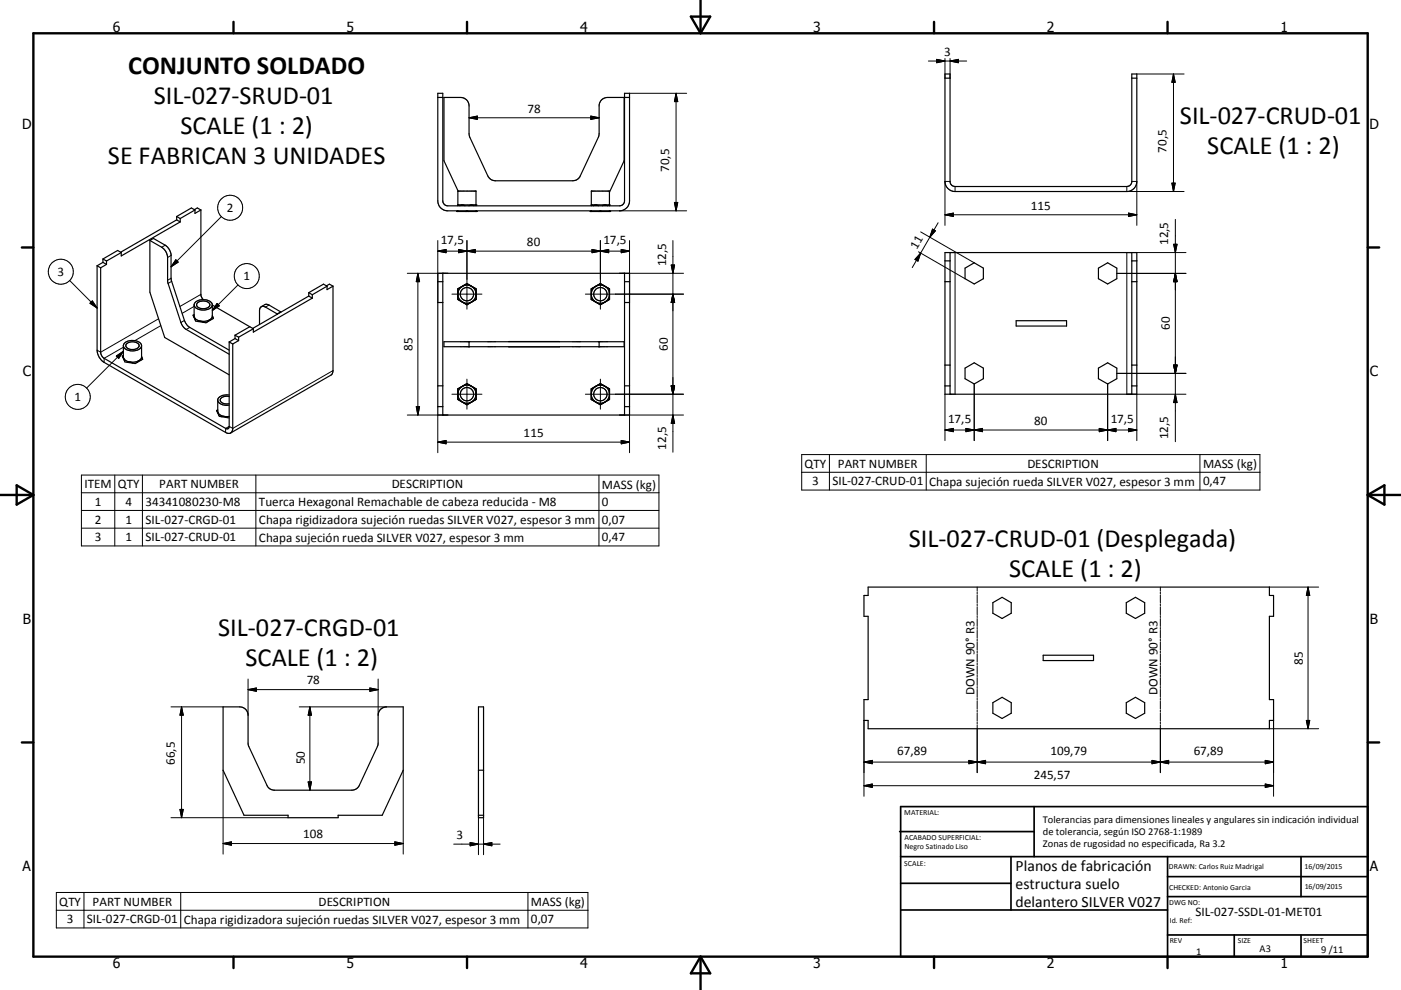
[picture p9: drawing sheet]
<svg xmlns="http://www.w3.org/2000/svg" width="420mm" height="297mm" viewBox="0 0 420 297" stroke-linecap="round" stroke-linejoin="round" font-family="sans-serif">
<g fill="none" stroke="#000" stroke-width=".36">
<path d="M131.3 29.2h1.5M131.3 28h1.5v32.3a1.53 1.53 0 0 0 1.4 1.5h51.5a1.53 1.53 0 0 0 1.5-1.5v-32.3h1.5v32.3a2.99 2.99 0 0 1-3 3h-51.5a2.99 2.99 0 0 1-2.9-3zM187.2 29.2h1.5M283.3 23.4h1.5M283.3 22.2h1.5v32.2a1.52 1.52 0 0 0 1.5 1.6h51.5a1.51 1.51 0 0 0 1.5-1.6v-32.2h1.5v32.2a3 3 0 0 1-3 3.1h-51.5a3 3 0 0 1-3-3.1zM339.3 23.4h1.5M137.4 57.3l-4.3-9.1v-19h5a2.51 2.51 0 0 1 2.5 2.6l.1 9 5.6 12a2.52 2.52 0 0 0 2.3 1.4h23.1a2.46 2.46 0 0 0 2.3-1.4l5.5-12 .1-9a2.5 2.5 0 0 1 2.5-2.6h5v19l-4.4 9.5M29.1 79.7l1.1 .6M29.1 79.7v25.4a4.6 4.6 0 0 0 2.1 3.6l36.4 21 .9 .3 .6-.1M30.9 78.7l1 .6M30.9 78.7l-1.8 1M30.9 77.7l1 .6"/>
<path d="M30.9 77.7v1M31.9 79.3l-1.7 1M31.9 78.3v1M36.3 75.8l-1-.7-4.4 2.6M36.3 75.8l-4.4 2.5M44.9 72.1v15.6l4.5 13.6 19.3 11.2M44.9 72.1l3.6 2.1a3.9 3.9 0 0 1 1.7 3v7.2l4.5 13.3 .9 1 13.1 7.6M44.9 72.1l1.1-.6 4 2.4a4.2 4.2 0 0 1 1.3 2.4l.1 7.8 4.4 13 .8 1 12.1 7M53 66l1 .6M53 66l-16.8 9.7M53 64.9l1 .7M53 64.9v1.1"/>
<path d="M54 66.6l-17.7 10.2v-1M54 65.6v1M58.3 62.9l.9-.5 1 .6M58.5 63v1l1.7-1M58.5 63l-1.1-.6-4.4 2.5M58.5 63l-4.5 2.6M60.2 63v25.6l.7 1.3M137.1 63.4l-.2 .1h6.1l-.1-.1M137.1 63.4h.1M137.2 63.4h.1M137.3 61.8v-4.5h5.4v4.5M137.3 61.5h5.4"/>
<path d="M137.3 63.3l-.2 .1M137.3 63.3l-.1 .1M137.3 63.4h2.3M137.3 63.4v.1M138.4 61.5l-.5 .3M138.8 61.5l.6 .3M139.6 63.4v.1M139.9 63.4h.2M139.9 63.4h-.3M140 63.3l-.1 .1M140 63.3l.1 .1M140.1 63.4h.3"/>
<path d="M140.4 63.4h2.3M140.4 63.4v.1M141.2 61.5l-.6 .3M141.5 61.5l.6 .3M142.7 63.4v.1M142.8 63.4h.1M142.8 63.4h-.1M142.8 63.4l-.1-.1 .2 .1M177.1 63.4l-.1 .1h6l-.1-.1M177.1 63.4h.1M177.2 63.4h.1M177.3 61.8v-4.5h5.4v4.5"/>
<path d="M177.3 63.3l-.2 .1M177.3 61.5h5.4M177.3 63.3l-.1 .1M177.3 63.4v.1M177.3 63.4h2.3M178.5 61.5l-.6 .3M178.8 61.5l.6 .3M179.6 63.4v.1M179.9 63.4h.2M179.9 63.4h-.3M179.9 63.3v.1M180 63.3l.1 .1"/>
<path d="M180.1 63.4h.3M180.4 63.4v.1M180.4 63.4h2.3M181.2 61.5l-.6 .3M181.6 61.5l.5 .3M182.7 63.4v.1M182.7 63.3l.1 .1M182.7 63.3l.2 .1M182.8 63.4h.1M182.8 63.4h-.1M283.3 75.8h57.5v42.5h-57.5zM283.3 78.3h1.5"/>
<path d="M284.8 75.8v42.5M339.3 75.8v42.5M339.3 78.3h1.5M30.2 80.3v25.6l.4 1.1 .6 .5 36.4 21a.65 .65 0 0 0 .8 .1 .65 .65 0 0 0 .3-.7v-25.3M58 94.9l.3 .4M58.2 94.4l-.3 .2 .8 1.7 3.1 .5 2.2-1.3-.2-.5M58.2 91.5l.1 3.8M58.2 94.5l-.2 .3M58.3 95.3l.6 .6 .9 .4M58.3 95.3l.3 .8M58.6 90.6a3.6 3.6 0 0 1 5 .6 1.94 1.94 0 0 1-2.4 1.8 2.4 2.4 0 0 1-3-1.7zM59.3 90.8a2.56 2.56 0 0 1 3.6 .6 2.17 2.17 0 0 1-3.4 .9 .85 .85 0 0 1-.6-.7 .85 .85 0 0 1 .4-.8z"/>
<path d="M59.8 96.3l.4 .1M59.8 96.3l-.5 .2M60.2 96.4l.9 .3M62.9 96l-.7 .6M62.9 96l-1.5 .4h-1.2M63.5 95.8l-.6 .2M63.7 91.5l11.2 6.5M63.7 91.5l-.1 3.6-.7 .9M63.7 94.7l.1 .4M63.8 95.1l.1 .5M74.9 98l1.1 .6M74.9 98l-4.4 2.6"/>
<path d="M76 98.6l-4.5 2.6M78.3 92l1.3-.7h.6l4 2.3M83.1 94.2l-3.5-2.1a1.1 1.1 0 0 0-1.3-.1 1.1 1.1 0 0 0-.5 1.2v4.1M83.1 94.2v.1M84.2 93.6l-1.1 .6M84.2 93.6v.1M92.6 88.8l1 .6M92.6 87.8v1M92.6 87.8l1 .6M92.6 88.8l-16.8 9.7M93.6 88.4v1M93.6 89.4l-17.6 10.2v-1"/>
<path d="M97.9 85.8l.9-.6 1 .7M98 85.9v1l1.8-1M98 85.9l-1-.7-4.4 2.6M98 85.9l-4.4 2.5M99.8 85.9v25.3l-.2 1-30.5 17.7M131.3 82h57.4v42.5h-57.4zM131.3 84.5h1.5M131.3 90.8h1.5M132.8 82v42.5M137.3 88.5l.6 1.4 .9 .8M137.3 89.8l1.5 .9M138.8 90.7l.1 .1a1.18 1.18 0 0 0 1.7 .3l.6-.4"/>
<path d="M138.8 85.8l-1.5 .9M138.8 85.8l.3-.2a1.03 1.03 0 0 1 1.8 0l.3 .2M138.8 85.8l-.9 .8-.6 1.4M138.8 85.8l1.2-.3 1.2 .3M138.8 90.7l1.2 .3 1.2-.3M141.2 85.8l1.2 1.1 .3 1.1M141.2 85.8l1.5 .9M142.7 86.7h.1M142.7 89.8l-1.5 .9M142.7 88.5l-.3 1.1-1.2 1.1M142.7 89.8h.1M142.7 86.7l-2.7-1.6-2.8 1.6v3.1l2.8 1.6 2.7-1.6"/>
<path d="M142.7 86.7v3.1M177.3 86.7l2.7-1.6 2.7 1.6v3.1l-2.7 1.6-2.7-1.6zM177.3 89.8l1.6 1a1.18 1.18 0 0 0 1.7 .3l.6-.4M177.3 88.5l.3 1.1 .9 .9M178.5 86l-.9 .9-.3 1.1M178.8 85.8l1.2-.3 1.2 .3M178.8 90.7l1.2 .3 1.2-.3M181.2 85.8l.9 .8 .6 1.4M181.2 85.8l-.3-.2a1.03 1.03 0 0 0-1.8 0l-1.8 1.1M181.2 85.8l1.5 .9M182.7 88.5l-.6 1.4-.9 .8M182.7 89.8l-1.5 .9"/>
<path d="M187.2 82v42.5M187.2 84.5h1.5M187.2 90.8h1.5M283.3 84.5h1.5M289.3 80.4l2.8-1.6 2.7 1.6v3.2l-2.7 1.6-2.8-1.6zM304.7 96.2h15.1v1.6h-15.1zM329.3 80.4l2.8-1.6 2.7 1.6v3.2l-2.7 1.6-2.8-1.6zM339.3 84.5h1.5M36.8 107.2l.2 .1a2.39 2.39 0 0 0 2 1.3M37 106.6l-.3 .2 .8 1.8 3 .5 2.3-1.3-.3-.5M37 106.8l-.2 .3M37 103.7v3.4l.3 1.2"/>
<path d="M37.2 103.1a3.6 3.6 0 0 1 5.2 .3 1.71 1.71 0 0 1-2 1.8 2.83 2.83 0 0 1-3.4-1.4zM37.9 103.2a2.53 2.53 0 0 1 3.8 .4 2.13 2.13 0 0 1-3.1 1.1 .91 .91 0 0 1-.7-1.5zM39 108.6l.9 .4M39 108.6l-.9 .1M41.6 108.2l-.6 .6M41.6 108.2l-1 .4h-1.6M42.3 108.1l-.7 .1M42.4 103.7v3.6l-.8 .9M42.4 106.9l.3 .9M58.7 106.6h.1M58.7 106.6v.1M68.7 102.6l1.1 .6"/>
<path d="M68.7 118.5a2.88 2.88 0 0 0-3.4 1.4l.1 3.9M68.7 119a1.99 1.99 0 0 0-2.7 1.1 2.13 2.13 0 0 0 2.7 1M69.8 103.2v25.3l-.2 .9-.5 .5M70.5 101.6l-1.8 1M70.5 101.6l1 .6M70.5 100.6v1M70.5 100.6l1 .6M71.5 102.2l-1.7 1M71.5 101.2v1M131.3 115.8h1.5M133.1 102.5h54v1.5h-54zM137.2 116.7v3.1l2.8 1.6"/>
<path d="M137.3 118.5l.6 1.4 .9 .8M137.3 119.8l1.5 .9M137.5 116.6l-.2 .1M138.6 115.9l-.9 .6M138.8 115.8l-.9 .8-.6 1.5M138.8 115.8l1.2-.3 1.2 .3M140 115.1l-2.8 1.6M140 115.1l2.7 1.6M140 115.1l-1.2 .7M140 115.1l1.2 .7M140.6 102.5v1.5M141.2 115.8l1.2 1.1 .3 1.2"/>
<path d="M141.2 115.8l1.5 .9M142.7 116.7h.1M142.7 119.8l-1.5 .9M142.7 118.5l-.3 1.1-1.2 1.1M142.7 119.8h.1M142.7 116.7v3.1M142.7 119.8l-2.7 1.6M152.6 102.5h15.1M152.6 104h15.1M177.3 116.7v3.1l2.7 1.6M177.3 118.5a2.71 2.71 0 0 0 3.9 2.2M177.3 119.8l2.7 1.6"/>
<path d="M177.5 116.6l-.2 .1M177.8 116.4l-.1 .1M179.6 102.5v1.5M180 115.1l-2.7 1.6M180 115.1l2.7 1.6M180 115.1l-2 1.2M180 115.1l1.2 .7M181.2 115.8l.9 .8 .6 1.5M181.2 115.8a2.71 2.71 0 0 0-3.9 2.3M181.2 115.8l1.5 .9M182.7 118.5l-.6 1.4-.9 .8M182.7 119.8l-1.5 .9"/>
<path d="M182.7 116.7v3.1l-2.7 1.6M187.2 115.8h1.5M283.3 115.8h1.5M283.3 109.5h1.5M289.3 110.4l2.8-1.6 2.7 1.6v3.2l-2.7 1.6-2.8-1.6zM329.3 110.4l2.8-1.6 2.7 1.6v3.2l-2.7 1.6-2.8-1.6zM339.3 115.8h1.5M339.3 109.5h1.5M65.1 123.5l.3 .3M65.3 123l-.4 .1 .9 1.8 2.9 .5M65.3 120.1a2.88 2.88 0 0 0 3.4 1.4M65.3 123.1l-.2 .3"/>
<path d="M65.4 123.8l.2 .9M65.4 123.8l.8 .8 1.1 .3M67.3 124.9l-.9 .1M67.3 124.9h1.4M67.3 124.9l.9 .4M131.3 122h1.5M138.8 120.7l1.2 .7M138.8 120.7l1.2 .3 1.2-.3M141.2 120.7l-1.2 .7M181.2 120.7l-1.2 .7M187.2 122h1.5M260.3 176.1h120.3v2.5h1.2v6.3h-1.2v25h1.2v6.2h-1.2v2.5h-120.3v-2.5h-1.3v-6.2h1.3v-25h-1.3v-6.3h1.3z"/>
<path d="M297.7 180.8l2.7-1.6 2.8 1.6v3.2l-2.8 1.6-2.7-1.6zM312.8 196.6h15v1.6h-15zM337.7 180.8l2.7-1.6 2.8 1.6v3.2l-2.8 1.6-2.7-1.6zM66.9 212.1h5a2.5 2.5 0 0 1 2.5 2.5l.1 9.1 5.5 11.9a2.43 2.43 0 0 0 2.3 1.5h23.1a2.48 2.48 0 0 0 2.3-1.5l5.6-11.9 .1-9.1a2.5 2.5 0 0 1 2.5-2.5h5v19l-6.3 13.5h-13.2v.7h-15v-.7h-13.2l-6.3-13.5zM143.4 212.1h1.6v33.2h-1.6zM297.7 210.8l2.7-1.6 2.8 1.6v3.2l-2.8 1.6-2.7-1.6zM337.7 210.8l2.7-1.6 2.8 1.6v3.2l-2.8 1.6-2.7-1.6zM143.4 231.1h1.6M143.4 244.6h1.6"/>
<circle cx="140" cy="88.3" r="2"/>
<circle cx="180" cy="88.3" r="2"/>
<circle cx="140" cy="118.3" r="1.99"/>
<circle cx="180" cy="118.3" r="2"/>
</g>
<g fill="none" stroke="#000" stroke-width=".3">
<path d="M278.3 18.3h11.5M280.8 17.8l2.5 .5-2.5 .5zM283.3 17.6v5.8M284.8 18.3l2.5-.5v1zM284.8 17.6v5.8M140.6 35.3h39M140.6 35.3l2.5-.5v1zM177.1 34.8l2.5 .5-2.5 .5zM188.7 28h17.2M202.7 28v35.3M202.7 28l.5 2.5h-1zM340.8 22.2h14.2"/>
<path d="M351.8 22.2v35.3M351.8 22.2l.5 2.5h-1zM284.8 54.4h-1.5v13.2M286.3 56v1.5M337.8 56v1.5h17.2M339.3 54.4h1.5v13.2M351.3 54.9h1l-.5 2.6zM49.5 73.6l-1 .6M51.3 76.6l-1.1 .6M52.7 77.9l.7 .7-2.1 1.4zM66.4 65l-15.1 15M131.3 75.3l2.4-.5v1z"/>
<path d="M131.3 72.2v18.6M131.3 75.3h57.4M137.5 74.8l2.5 .5-2.5 .5zM140 72.2v20.6M140 75.3l2.5-.5v1zM177.5 74.8l2.5 .5-2.5 .5zM180 72.2v20.6M180 75.3l2.5-.5v1zM185.7 63.3h20.2M186.3 74.8l2.4 .5-2.4 .5zM188.7 72.2v18.6M201.2 79.5h1.1l-.6 2.5z"/>
<path d="M201.7 72.2v63.5M202.2 60.7h1l-.5 2.6zM275.4 75.5l13.9 8.1M276 75.9l-.8 2.4-.9-.5zM276 69.6l16.1 9.2M278.8 71.2l-5.3 9.1M279.6 68.7l.8 .5-1.6 2zM281.3 66.8l-2.5 4.4M283.3 64.4h57.5M283.3 64.4l2.5-.5v1zM286.3 75.8v42.5M338.3 63.9l2.5 .5-2.5 .5z"/>
<path d="M351.9 73.3h1l-.5 2.5zM352.4 65.8v66.7M355.6 75.8h-17.8v42.5h17.8M20.9 84.2l8.2 8.2M27.7 90.3l1.4 2.1-2.1-1.4zM47.6 95.6l-17.4 10.1-1.1-.6M48.2 97.7l-7.8 4.5M51.3 83.5l-1.1 .6M51.5 84.4l-1.1 .6M55.3 96.1l-1.1 .7M56.9 98.2l-1.1 .6M58.2 91.9l-3.6 2.1"/>
<path d="M60.2 88.3l-6.3 3.7M65.1 91l.7 .7-2.1 1.4zM71.4 85.5l-7.7 7.6M80.7 91.5l-1.1 .6M122.1 82h12.1M125.3 82v42.5M125.3 82l.5 2.5h-1zM135.5 88.2h9M175.5 88.2h29.4M185.7 82h19.2M201.7 88.2l.6 2.6h-1.1zM334.8 82h20.8"/>
<path d="M352.4 82l.5 2.5h-1zM34.9 106.8l2.1-1.4-1.4 2.1zM37 104.2l-5.8 3.3v1.2M37 105.4l-11 11M99.8 111.2l-30 17.3-1.1-.6-1.1 .6v1.2M135.5 118.3h9M140 113.7v9.1M175.5 118.3h29.4M180 113.7v9.1M201.2 115.8h1.1l-.6 2.5zM283.3 118.3v13.9M292.1 115.2v17"/>
<path d="M332.1 115.2v17M334.8 112h20.8M340.8 118.3v13.9M351.9 109.5h1l-.5 2.5zM352.4 118.3l.5 2.5h-1zM122.1 124.5h12.1M124.8 122h1l-.5 2.5zM131.3 132.6h57.4M131.3 132.6l2.4-.5v1.1zM131.3 124.5v11.3M185.7 124.5h19.2M186.3 132.1l2.4 .5-2.4 .6z"/>
<path d="M188.7 124.5v11.3M201.7 124.5l.6 2.5h-1.1zM240.4 136.4h137.3v10.6h-137.3zM248.7 136.4v10.6M277.7 136.4v10.6M283.3 129l2.5-.5v1zM283.3 129h57.5M289.6 128.5l2.5 .5-2.5 .5zM292.1 129l2.5-.5v1zM329.6 128.5l2.5 .5-2.5 .5zM332.1 129l2.5-.5v1zM338.3 128.5l2.5 .5-2.5 .5z"/>
<path d="M359.7 136.4v10.6M24.4 142.5h173.2v21.3h-173.2zM24.4 147.8h173.2M24.4 153.1h173.2M24.4 158.5h173.2M34.4 142.5v21.3M42.7 142.5v21.3M76.7 142.5v21.3M179.6 142.5v21.3M240.4 141.7h137.3M293 176.1v1.2M293 177.6v.6"/>
<path d="M293 178.5v2.4M347.9 176.1v1.2M347.9 177.6v.6M347.9 178.5v2.4M380.6 176.1h14.7M392.2 176.1v42.5M392.2 176.1l.5 2.5h-1zM293 181.2v.5M293 182v2.4M293 184.7v.6M293 185.6v2.3M293 188.2v.6"/>
<path d="M293 189.1v2.4M293 191.8v.6M293 192.7v2.3M293 195.3v.6M293 196.2v2.4M293 198.9v.5M293 199.8v2.3M347.9 181.2v.5M347.9 182v2.4M347.9 184.7v.6M347.9 185.6v2.3M347.9 188.2v.6"/>
<path d="M347.9 189.1v2.4M347.9 191.8v.6M347.9 192.7v2.3M347.9 195.3v.6M347.9 196.2v2.4M347.9 198.9v.5M347.9 199.8v2.3M51.3 212.1h15.6M54.4 212.1v33.2M54.4 212.1l.5 2.5h-.9zM74.4 206.9h39M74.4 206.9l2.5-.5v1z"/>
<path d="M74.4 203.7v10.9M89.7 212.1h26.2M92.9 212.1l.5 2.5h-1zM92.9 212.1v25M110.9 206.4l2.5 .5-2.5 .5zM113.4 203.7v10.9M259 216.1v22.8M293 202.4v.6M293 203.3v2.3M293 206v.5M293 206.8v2.4M293 209.5v.6"/>
<path d="M293 210.4v2.3M293 213v.6M293 213.9v2.4M293 216.6v.6M293 217.5v14.3M347.9 202.4v.6M347.9 203.3v2.3M347.9 206v.5M347.9 206.8v2.4M347.9 209.5v.6M347.9 210.4v2.3M347.9 213v.6"/>
<path d="M347.9 213.9v2.4M347.9 216.6v.6M347.9 217.5v14.3M380.6 218.6h14.7M381.8 216.1v22.8M391.7 216.1h1l-.5 2.5zM66.9 231.1v25.1M92.4 234.6h1l-.5 2.5zM120.9 231.1v25.1M143.4 231.1v25.3M145 231.1v25.3M259 228.6h122.8"/>
<path d="M259 228.6l2.5-.5v1zM259 235.7l2.5-.5v1zM259 235.7h122.8M290.5 228.1v1l5-1v1zM345.4 228.1l5 1v-1l-5 1zM379.3 228.1l2.5 .5-2.5 .5zM379.3 235.2l2.5 .5-2.5 .5zM51.3 245.3h35.1M54 242.8h.9l-.5 2.5zM66.9 253.1h54M66.9 253.1l2.5-.5v1zM118.4 252.6l2.5 .5-2.5 .5z"/>
<path d="M136 253.2h13.9M141 252.8l2.4 .4-2.4 .6zM145 253.2l2.5-.4v1zM16.9 267.8h159.4v10.6h-159.4zM16.9 273.1h159.4M25.2 267.8v10.6M54.2 267.8v10.6M158.3 267.8v10.6"/>
<circle cx="69" cy="62.3" r="3.7"/>
<circle cx="18.2" cy="81.5" r="3.7"/>
<circle cx="74" cy="82.8" r="3.8"/>
<circle cx="23.3" cy="119.1" r="3.7"/>
</g>
<g fill="#000">
<circle cx="137.3" cy="61.5" r=".18"/>
<circle cx="142.7" cy="61.5" r=".18"/>
<circle cx="177.3" cy="61.5" r=".18"/>
<circle cx="182.7" cy="61.5" r=".18"/>
</g>
<g fill="none" stroke="#000" stroke-width=".71">
<path d="M10 10h400v277h-400zM70 6.6v3.4M140 6.6v3.4M207.1 5h5.8l-2.9 5zM210 0v10M280 6.6v3.4M350 6.6v3.4M6.6 74.2h3.4M410 74.2h3.5M0 148.5h10M5 145.6l5 2.9-5 2.9zM410 148.5h10.1"/>
<path d="M410 148.5l5.1-2.9v5.8zM6.6 222.7h3.4M410 222.7h3.5M70 287v3.4M140 287v3.4M210 287v10M210 287l2.9 5h-5.8zM280 287v3.4M350 287v3.4"/>
</g>
<g fill="none" stroke="#000" stroke-width=".51">
<path d="M269.7 249.5h40.3M270 242h140v45h-140zM270 257h140M303.1 257v16M310 242v15M350 257v30M390.1 257v12M270 265h33.1M270 273h80M350 269h60M350 263h60M350 280.5h60"/>
<path d="M370 280.5v6.5M390.1 280.5v6.5"/>
</g>
<g fill="#000" stroke="#000" stroke-width=".3">
<path d="M280.8 17.8l2.5 .5-2.5 .5zM284.8 18.3l2.5-.5v1zM140.6 35.3l2.5-.5v1zM177.1 34.8l2.5 .5-2.5 .5zM202.7 28l.5 2.5h-1zM351.8 22.2l.5 2.5h-1zM351.3 54.9h1l-.5 2.6zM52.7 77.9l.7 .7-2.1 1.4zM131.3 75.3l2.4-.5v1zM137.5 74.8l2.5 .5-2.5 .5zM140 75.3l2.5-.5v1zM177.5 74.8l2.5 .5-2.5 .5z"/>
<path d="M180 75.3l2.5-.5v1zM186.3 74.8l2.4 .5-2.4 .5zM201.2 79.5h1.1l-.6 2.5zM202.2 60.7h1l-.5 2.6zM276 75.9l-.8 2.4-.9-.5zM279.6 68.7l.8 .5-1.6 2zM283.3 64.4l2.5-.5v1zM338.3 63.9l2.5 .5-2.5 .5zM351.9 73.3h1l-.5 2.5zM27.7 90.3l1.4 2.1-2.1-1.4zM65.1 91l.7 .7-2.1 1.4zM125.3 82l.5 2.5h-1z"/>
<path d="M201.7 88.2l.6 2.6h-1.1zM352.4 82l.5 2.5h-1zM34.9 106.8l2.1-1.4-1.4 2.1zM201.2 115.8h1.1l-.6 2.5zM351.9 109.5h1l-.5 2.5zM124.8 122h1l-.5 2.5zM131.3 132.6l2.4-.5v1.1zM186.3 132.1l2.4 .5-2.4 .6zM201.7 124.5l.6 2.5h-1.1zM283.3 129l2.5-.5v1zM289.6 128.5l2.5 .5-2.5 .5zM292.1 129l2.5-.5v1z"/>
<path d="M329.6 128.5l2.5 .5-2.5 .5zM332.1 129l2.5-.5v1zM338.3 128.5l2.5 .5-2.5 .5zM352.4 118.3l.5 2.5h-1zM392.2 176.1l.5 2.5h-1zM54.4 212.1l.5 2.5h-.9zM74.4 206.9l2.5-.5v1zM92.9 212.1l.5 2.5h-1zM110.9 206.4l2.5 .5-2.5 .5zM391.7 216.1h1l-.5 2.5zM92.4 234.6h1l-.5 2.5zM259 228.6l2.5-.5v1z"/>
<path d="M259 235.7l2.5-.5v1zM290.5 228.1l2.5 .5-2.5 .5zM293 228.6l2.5-.5v1zM345.4 228.1l2.5 .5-2.5 .5zM347.9 228.6l2.5-.5v1zM379.3 228.1l2.5 .5-2.5 .5zM379.3 235.2l2.5 .5-2.5 .5zM54 242.8h.9l-.5 2.5zM66.9 253.1l2.5-.5v1zM118.4 252.6l2.5 .5-2.5 .5zM141 252.8l2.4 .4-2.4 .6zM145 253.2l2.5-.4v1z"/>
</g>
<g font-size="7.9">
<text x="38.4" y="22.2">CONJUNTO SOLDADO</text>
<text x="46.1" y="31.2">SIL-027-SRUD-01</text>
<text x="54.1" y="40.1">SCALE (1 : 2)</text>
<text x="353.7" y="37.3">SIL-027-CRUD-01</text>
<text x="361.9" y="46.3">SCALE (1 : 2)</text>
<text x="32.3" y="49.2">SE FABRICAN 3 UNIDADES</text>
<text x="272.5" y="164">SIL-027-CRUD-01 (Desplegada)</text>
<text x="302.6" y="173">SCALE (1 : 2)</text>
<text x="65.4" y="190.8">SIL-027-CRGD-01</text>
<text x="73.6" y="199.9">SCALE (1 : 2)</text>
</g>
<g font-size="4.7">
<text x="304.5" y="261.2">Planos de fabricación</text>
<text x="304.5" y="266.6">estructura suelo</text>
<text x="304.5" y="272">delantero SILVER V027</text>
</g>
<g font-size="4.2">
<text x="33.9" y="9.6">6</text>
<text x="103.9" y="9.6">5</text>
<text x="173.9" y="9.6">4</text>
<text x="243.8" y="9.6">3</text>
<text x="313.9" y="9.6">2</text>
<text x="383.9" y="9.6">1</text>
<text x="6.7" y="38.7">D</text>
<text x="410.5" y="38.7">D</text>
<text x="6.9" y="112.9">C</text>
<text x="410.7" y="112.9">C</text>
<text x="6.9" y="187.1">B</text>
<text x="410.7" y="187.1">B</text>
<text x="6.8" y="261.4">A</text>
<text x="410.7" y="261.4">A</text>
<text x="33.9" y="290.4">6</text>
<text x="103.9" y="290.4">5</text>
<text x="173.9" y="290.4">4</text>
<text x="243.8" y="290.4">3</text>
<text x="313.9" y="290.4">2</text>
<text x="383.9" y="290.4">1</text>
</g>
<g font-size="3.9">
<text x="283" y="16.8">3</text>
<text x="158.2" y="33.8">78</text>
<text x="349.8" y="45.8" transform="rotate(-90 349.8 45.8)">70,5</text>
<text x="200.7" y="51.6" transform="rotate(-90 200.7 51.6)">70,5</text>
<text x="68" y="63.6">2</text>
<text x="309" y="62.9">115</text>
<text x="132.2" y="73.2">17,5</text>
<text x="158" y="73.8">80</text>
<text x="180.9" y="73.2">17,5</text>
<text x="274.8" y="74.9" transform="rotate(-60 274.8 74.9)">11</text>
<text x="350.3" y="73.6" transform="rotate(-90 350.3 73.6)">12,5</text>
<text x="17.3" y="82.8">3</text>
<text x="199.7" y="79.9" transform="rotate(-90 199.7 79.9)">12,5</text>
<text x="73" y="84.1">1</text>
<text x="350.8" y="99.1" transform="rotate(-90 350.8 99.1)">60</text>
<text x="123.7" y="105.2" transform="rotate(-90 123.7 105.2)">85</text>
<text x="200.2" y="105.2" transform="rotate(-90 200.2 105.2)">60</text>
<text x="22.4" y="120.3">1</text>
<text x="157" y="131.1">115</text>
<text x="284.2" y="126.9">17,5</text>
<text x="310" y="127.4">80</text>
<text x="333" y="126.9">17,5</text>
<text x="350.3" y="131.7" transform="rotate(-90 350.3 131.7)">12,5</text>
<text x="199.7" y="134.9" transform="rotate(-90 199.7 134.9)">12,5</text>
<text x="241.2" y="140.3">QTY</text>
<text x="251.2" y="140.3">PART NUMBER</text>
<text x="308" y="140.3">DESCRIPTION</text>
<text x="360.7" y="140.5">MASS (kg)</text>
<text x="25.3" y="146.5">ITEM</text>
<text x="35.3" y="146.5">QTY</text>
<text x="47.8" y="146.5">PART NUMBER</text>
<text x="117.4" y="146.5">DESCRIPTION</text>
<text x="180.4" y="146.6">MASS (kg)</text>
<text x="243.5" y="145.6">3</text>
<text x="249.6" y="145.6">SIL-027-CRUD-01</text>
<text x="278.6" y="145.7">Chapa sujeción rueda SILVER V027, espesor 3 mm</text>
<text x="360.7" y="145.6">0,47</text>
<text x="28.4" y="151.7">1</text>
<text x="37.6" y="151.7">4</text>
<text x="43.6" y="151.7">34341080230-M8</text>
<text x="77.6" y="151.8">Tuerca Hexagonal Remachable de cabeza reducida - M8</text>
<text x="180.4" y="151.7">0</text>
<text x="28.4" y="157.1">2</text>
<text x="37.6" y="157.1">1</text>
<text x="43.6" y="157.1">SIL-027-CRGD-01</text>
<text x="77.6" y="157.1">Chapa rigidizadora sujeción ruedas SILVER V027, espesor 3 mm</text>
<text x="180.4" y="157.1">0,07</text>
<text x="28.4" y="162.4">3</text>
<text x="37.6" y="162.4">1</text>
<text x="43.6" y="162.4">SIL-027-CRUD-01</text>
<text x="77.6" y="162.5">Chapa sujeción rueda SILVER V027, espesor 3 mm</text>
<text x="180.4" y="162.4">0,47</text>
<text x="390.6" y="199.4" transform="rotate(-90 390.6 199.4)">85</text>
<text x="91.9" y="205.3">78</text>
<text x="292.2" y="208.5" transform="rotate(-90 292.2 208.5)">DOWN 90° R3</text>
<text x="347" y="208.5" transform="rotate(-90 347 208.5)">DOWN 90° R3</text>
<text x="269" y="226.6">67,89</text>
<text x="315" y="226.6">109,79</text>
<text x="357.9" y="226.6">67,89</text>
<text x="52.4" y="229.4" transform="rotate(-90 52.4 229.4)">66,5</text>
<text x="91.4" y="229.3" transform="rotate(-90 91.4 229.3)">50</text>
<text x="310" y="233.7">245,57</text>
<text x="90.9" y="251.5">108</text>
<text x="136.8" y="251.7">3</text>
<text x="17.8" y="271.7">QTY</text>
<text x="27.8" y="271.7">PART NUMBER</text>
<text x="95.5" y="271.7">DESCRIPTION</text>
<text x="159.2" y="271.8">MASS (kg)</text>
<text x="358.4" y="274.9">SIL-027-SSDL-01-MET01</text>
<text x="20.1" y="276.9">3</text>
<text x="26.1" y="276.9">SIL-027-CRGD-01</text>
<text x="55.1" y="277.1">Chapa rigidizadora sujeción ruedas SILVER V027, espesor 3 mm</text>
<text x="159.2" y="276.9">0,07</text>
</g>
<g font-size="3.1">
<text x="312.7" y="246.8">Tolerancias para dimensiones lineales y angulares sin indicación individual</text>
<text x="312.7" y="250.4">de tolerancia, según ISO 2768-1:1989</text>
<text x="312.7" y="254">Zonas de rugosidad no especificada, Ra 3.2</text>
<text x="358.6" y="286.5">1</text>
<text x="377.6" y="285.6">A3</text>
<text x="396.1" y="285.9">9 /11</text>
</g>
<g font-size="2.4">
<text x="271.1" y="244.4">MATERIAL:</text>
<text x="271.2" y="252">ACABADO SUPERFICIAL:</text>
<text x="271.2" y="254.7">Negro Satinado Liso</text>
<text x="271.1" y="259.7">SCALE:</text>
<text x="350.4" y="260.8">DRAWN: Carlos Ruiz Madrigal</text>
<text x="391.1" y="260.6">16/09/2015</text>
<text x="350.5" y="267">CHECKED: Antonio Garcia</text>
<text x="391.2" y="266.7">16/09/2015</text>
<text x="350.5" y="271.4">DWG NO:</text>
<text x="350.7" y="276.9">Id. Ref:</text>
<text x="350.7" y="282.8">REV</text>
<text x="371.1" y="282.9">SIZE</text>
<text x="390.8" y="283">SHEET</text>
</g>
</svg>
